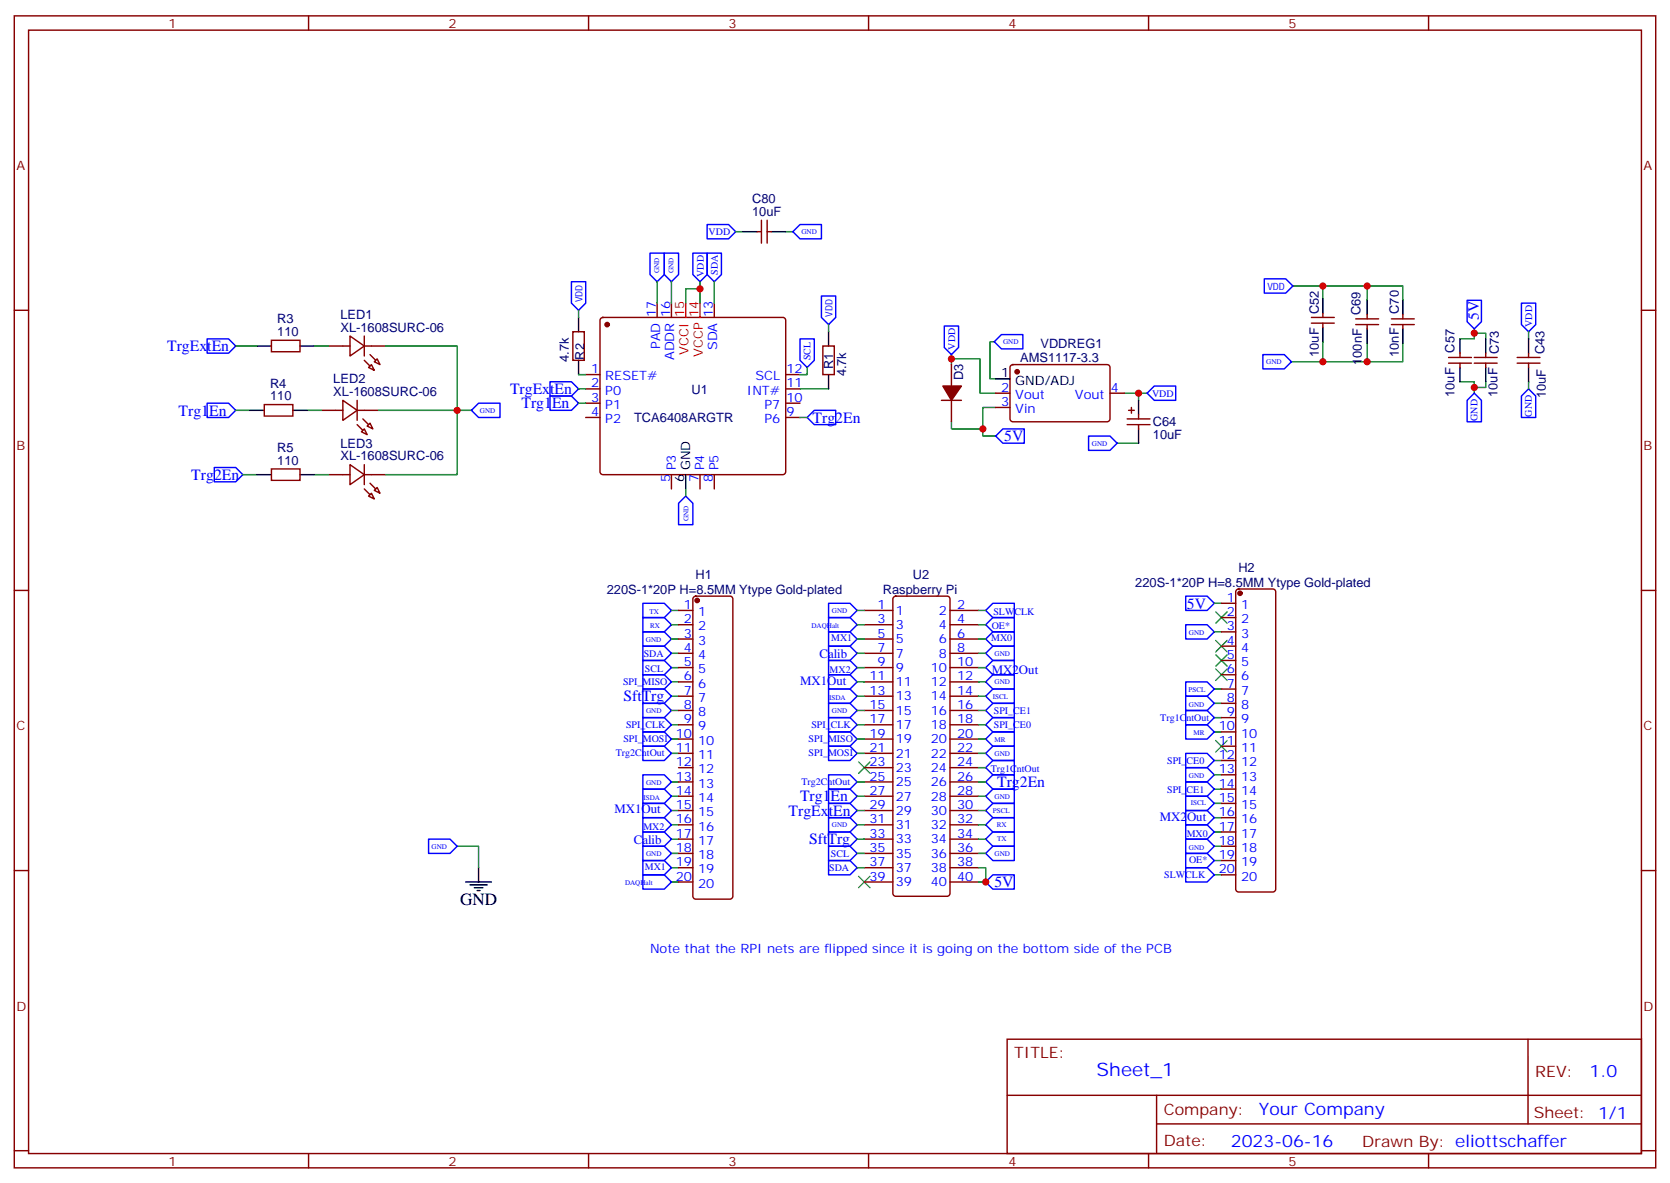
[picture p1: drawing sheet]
<svg xmlns="http://www.w3.org/2000/svg" width="412mm" height="292mm" viewBox="0 0 412 292" stroke-linecap="round" stroke-linejoin="round" font-family="sans-serif">
<g fill="none" stroke="#870000" stroke-width=".35">
<path d="M3.5 3.9h405.4v284.4h-405.4zM7.1 7.4h398.2v277.3h-398.2zM76.2 3.9v3.5M145.3 3.9v3.5M214.5 3.9v3.5M283.6 3.9v3.5M352.8 3.9v3.5M187 57.2h1M188 54.4v5.6M189.4 54.4v5.6M189.4 57.2h1.1M3.5 76.6h3.6"/>
<path d="M148.4 78.6l.5-.2h44.4a.71 .71 0 0 1 .7 .7v37.4a.76 .76 0 0 1-.7 .7h-44.4a.76 .76 0 0 1-.7-.7v-37.4zM162.3 74.8v3.6M165.8 74.8v3.6M176.4 74.8v3.6M323.8 78.4h5.7M323.8 79.8h5.7M326.7 77.3v1.1M326.7 79.8v1M334.8 78.7h5.6M337.6 77.6v1.1M343.6 78.7h5.6M346.4 77.6v1.1"/>
<path d="M405.3 76.6h3.6M65.3 99.9h7v2.8h-7zM67 84h7.1v2.8h-7.1zM81.1 85.4h5.3M84.7 98.8l3.5 2.5-3.5 2.5zM86.4 82.9l3.6 2.5-3.6 2.5zM88.2 98.8v5M90 85.4h5.2M90 82.9v5M91 90.7l.7-.7 .7 1.4zM92.4 89.3l.7-.7 .7 1.4zM141.5 81.9h2.8v7h-2.8z"/>
<path d="M144.6 92.5h3.6M144.6 96h3.6M144.6 99.5h3.6M194 92.5h3.6M194 96h3.6M194 99.5h3.6M203.2 85.4h2.8v7.1h-2.8zM232.5 98.8h4.9M234.9 90v5.3M234.9 98.8v5.3M245.9 97h3.5M249.6 90.2l.5-.2h23.3a.71 .71 0 0 1 .7 .7v12.7a.76 .76 0 0 1-.7 .7h-23.3a.76 .76 0 0 1-.7-.7v-12.7z"/>
<path d="M274.1 97h3.5M334.8 80.1h5.6M337.6 80.1v1.1M343.6 80.1h5.6M346.4 80.1v1.1M357.7 89.6h5.7M357.7 88.2h5.7M360.5 87.2v1M360.5 89.6v1.1M364.1 89.6h5.6M364.1 88.2h5.6M366.9 87.2v1"/>
<path d="M366.9 89.6v1.1M374.6 89.6h5.7M374.6 88.2h5.7M377.5 87.2v1M377.5 89.6v1.1M67 115.7h7.1v2.9h-7.1zM79.4 101.3h5.3M81.1 117.2h5.3M86.4 114.7l3.6 2.5-3.6 2.4zM88.2 101.3h5.3M89.3 106.6l.7-.7 .7 1.4zM90 114.7v4.9"/>
<path d="M90 117.2h5.2M90.7 105.2l.7-.7 .7 1.4zM144.6 103h3.6M165.8 117.2v3.5M172.9 117.2v3.5M176.4 117.2v3.5M194 103h3.6M245.9 100.6h3.5M278.3 103.4h5.7M278.3 104.8h5.7M278.7 101.3h1.4M279.4 100.6v1.4"/>
<path d="M281.2 102.3v1.1M281.2 104.8v1.1M91 122.4l.7-.7 .7 1.5zM92.4 121l.7-.7 .7 1.4zM3.5 145.7h3.6M167.6 157.7h3.5M167.6 154.2h3.5M167.6 150.7h3.5M171.3 147.4l.5-.3h8.5a.71 .71 0 0 1 .7 .7v73.4a.76 .76 0 0 1-.7 .7h-8.5a.76 .76 0 0 1-.7-.7v-73.4zM213.4 157.7h7.1M213.4 154.2h7.1M213.4 150.7h7.1"/>
<path d="M220.7 147.4l.5-.3h12.7a.71 .71 0 0 1 .7 .7v72.7a.76 .76 0 0 1-.7 .7h-12.7a.76 .76 0 0 1-.7-.7v-72.7zM234.6 157.7h7.1M234.6 154.2h7.1M234.6 150.7h7.1M301.6 148.9h3.6M301.6 152.4h3.6M301.6 156h3.6M301.6 159.5h3.6M305.4 145.6l.5-.2h8.4a.71 .71 0 0 1 .7 .7v73.4a.76 .76 0 0 1-.7 .7h-8.4a.76 .76 0 0 1-.7-.7v-73.4zM405.3 145.7h3.6M167.6 178.9h3.5M167.6 175.4h3.5"/>
<path d="M167.6 171.8h3.5M167.6 168.3h3.5M167.6 164.8h3.5M167.6 161.3h3.5M213.4 178.9h7.1M213.4 175.4h7.1M213.4 171.8h7.1M213.4 168.3h7.1M213.4 164.8h7.1M213.4 161.3h7.1M234.6 178.9h7.1M234.6 175.4h7.1"/>
<path d="M234.6 171.8h7.1M234.6 168.3h7.1M234.6 164.8h7.1M234.6 161.3h7.1M301.6 163h3.6M301.6 166.5h3.6M301.6 170.1h3.6M301.6 173.6h3.6M301.6 177.1h3.6M167.6 196.5h3.5M167.6 193h3.5M167.6 189.5h3.5"/>
<path d="M167.6 185.9h3.5M167.6 182.4h3.5M213.4 196.5h7.1M213.4 193h7.1M213.4 189.5h7.1M213.4 185.9h7.1M213.4 182.4h7.1M234.6 196.5h7.1M234.6 193h7.1M234.6 189.5h7.1M234.6 185.9h7.1M234.6 182.4h7.1"/>
<path d="M301.6 180.7h3.6M301.6 184.2h3.6M301.6 187.7h3.6M301.6 191.2h3.6M301.6 194.8h3.6M301.6 198.3h3.6M3.5 214.9h3.6M167.6 217.7h3.5M167.6 214.2h3.5M167.6 210.6h3.5M167.6 207.1h3.5M167.6 203.6h3.5"/>
<path d="M167.6 200.1h3.5M213.4 217.7h7.1M213.4 214.2h7.1M213.4 210.6h7.1M213.4 207.1h7.1M213.4 203.6h7.1M213.4 200.1h7.1M234.6 217.7h7.1M234.6 214.2h7.1M234.6 210.6h7.1M234.6 207.1h7.1M234.6 203.6h7.1"/>
<path d="M234.6 200.1h7.1M301.6 201.8h3.6M301.6 205.4h3.6M301.6 208.9h3.6M301.6 212.4h3.6M301.6 215.9h3.6M405.3 214.9h3.6M248.7 256.5h156.6v28.2h-156.6zM377.3 256.5v20.9M248.7 270.4h156.5M285.6 277.4h119.6M285.6 270.4v14.1"/>
<path d="M3.5 284h3.6M76.2 284.7v3.6M145.3 284.7v3.6M214.5 284.7v3.6M283.6 284.7v3.6M352.8 284.7v3.6M405.3 284h3.6"/>
</g>
<g fill="none" stroke="#000" stroke-width=".35">
<path d="M183.4 57.2h3.6M190.5 57.2h3.5M142.9 78.4v3.5M326.7 73.8v3.5M337.6 74.1v3.5M346.4 74.1v3.5M63.5 85.4h3.5M74.1 85.4h3.5M142.9 88.9v3.6M204.6 81.9v3.5M204.6 92.5v3.5M245.9 93.5h3.5"/>
<path d="M281.2 98.8v3.5M326.7 80.8v3.5M337.6 81.2v3.5M346.4 81.2v3.5M360.5 83.6v3.6M360.5 90.7v3.5M366.9 83.6v3.6M366.9 90.7v3.5M377.5 83.6v3.6M377.5 90.7v3.5M61.7 101.3h3.6M63.5 117.2h3.5"/>
<path d="M72.3 101.3h3.5M74.1 117.2h3.5M169.3 117.2v3.5M281.2 105.9v3.5M115 217.7h6.4M116.1 218.4h4.2M117.1 219.1h2.1M117.8 219.8h.7M118.2 214.2v3.5"/>
</g>
<g fill="none" stroke="#008700" stroke-width=".35">
<path d="M181.7 57.2h1.7M194 57.2h1.8M142.9 76.6v1.8M162.3 69.5v5.3M165.8 69.5v5.3M172.9 71.3h-3.6v3.5M172.9 69.5v5.3M176.4 69.5v5.3M319.3 70.6h27.1v3.5M326.7 70.6v3.2M337.6 70.6v3.5M58.2 85.4h5.3"/>
<path d="M77.6 85.4h3.5M95.2 85.4h17.7v15.9h-19.4M142.9 92.5h1.7M142.9 96h1.7M142.9 99.5h1.7M197.6 96h7M199.3 90.7v1.8h-1.7M204.6 80.1v1.8M234.9 90v-1.4h7.1v8.4h3.9M234.9 87.5v1.1M245.5 84.3h-1v9.2h1.4M277.6 97h3.6v1.8"/>
<path d="M281.2 97h2.1M326.7 84.3v5M337.6 84.7v4.6M346.4 84.7v4.6h-27.5M360.5 94.2h3.6v2.8M364.1 82.2h2.8v1.4M364.1 81.2v2.4h-3.6M366.9 94.2v1.4h-2.8M377.5 81.9v1.7M377.5 94.2v1.8M58.2 101.3h3.5M60 117.2h3.5"/>
<path d="M75.8 101.3h3.6M77.6 117.2h3.5M116.4 101.3h-3.5v15.9h-17.7M197.6 103h1.7M234.9 104.1v1.8h7.8v1.7h3.2M245.9 100.6h-3.2v5.3M275.9 109.4h5.3M169.3 120.7v1.7M165.8 154.2h1.8M165.8 150.7h1.8M165.8 157.7h1.8M211.7 154.2h1.7"/>
<path d="M211.7 150.7h1.7M211.7 157.7h1.7M241.7 154.2h1.7M241.7 150.7h1.7M241.7 157.7h1.7M299.9 156h1.7M299.9 148.9h1.7M165.8 178.9h1.8M165.8 161.3h1.8M165.8 164.8h1.8M165.8 175.4h1.8M165.8 171.8h1.8"/>
<path d="M165.8 168.3h1.8M211.7 178.9h1.7M211.7 161.3h1.7M211.7 164.8h1.7M211.7 175.4h1.7M211.7 171.8h1.7M211.7 168.3h1.7M241.7 178.9h1.7M241.7 161.3h1.7M241.7 164.8h1.7M241.7 175.4h1.7M241.7 171.8h1.7"/>
<path d="M241.7 168.3h1.7M299.9 170.1h1.7M299.9 177.1h1.7M299.9 173.6h1.7M165.8 193h1.8M165.8 182.4h1.8M165.8 185.9h1.8M165.8 196.5h1.8M211.7 193h1.7M211.7 182.4h1.7M211.7 185.9h1.7M211.7 196.5h1.7"/>
<path d="M241.7 193h1.7M241.7 182.4h1.7M241.7 185.9h1.7M241.7 196.5h1.7M241.7 189.5h1.7M299.9 180.7h1.7M299.9 187.7h1.7M299.9 198.3h1.7M299.9 194.8h1.7M299.9 191.2h1.7M112.9 208.9h5.3v5.3M165.8 210.6h1.8"/>
<path d="M165.8 200.1h1.8M165.8 203.6h1.8M165.8 207.1h1.8M165.8 214.2h1.8M165.8 217.7h1.8M211.7 210.6h1.7M211.7 200.1h1.7M211.7 203.6h1.7M211.7 207.1h1.7M211.7 214.2h1.7M241.7 214.2h1.7v3.5h-1.7M241.7 210.6h1.7"/>
<path d="M241.7 200.1h1.7M241.7 203.6h1.7M241.7 207.1h1.7M299.9 212.4h1.7M299.9 201.8h1.7M299.9 205.4h1.7M299.9 215.9h1.7M299.9 208.9h1.7"/>
</g>
<g fill="none" stroke="#00f" stroke-width=".35">
<path d="M174.6 55.4h5.3l1.8 1.8-1.8 1.7h-5.3zM195.8 57.2l1.8-1.8h5.2v3.5h-5.2zM141.1 69.5h3.5v5.3l-1.7 1.8-1.8-1.8zM160.5 62.5h3.5v5.3l-1.7 1.7-1.8-1.7zM164 62.5h3.6v5.3l-1.8 1.7-1.8-1.7zM171.1 62.5h3.5v5.3l-1.7 1.7-1.8-1.7zM174.6 62.5h3.6v5.3l-1.8 1.7-1.8-1.7zM202.8 73.1h3.6v5.3l-1.8 1.7-1.8-1.7zM312.2 68.8h5.3l1.8 1.8-1.8 1.8h-5.3zM362.3 74.1h3.5v5.3l-1.7 1.8-1.8-1.8zM375.7 74.8h3.5v5.3l-1.7 1.8-1.8-1.8zM51.2 83.6h5.2l1.8 1.8-1.8 1.8h-5.2z"/>
<path d="M51.2 99.5h5.2l1.8 1.8-1.8 1.7h-5.2zM135.8 97.8h5.3l1.8 1.7-1.8 1.8h-5.3zM135.8 94.2h5.3l1.8 1.8-1.8 1.8h-5.3zM197.6 83.6h3.5v5.3l-1.8 1.8-1.7-1.8zM233.2 80.5h3.5v5.3l-1.8 1.7-1.7-1.7zM245.5 84.3l1.8-1.7h5.3v3.5h-5.3zM283.3 97l1.7-1.7h5.3v3.5h-5.3zM311.9 87.5h5.2l1.8 1.8-1.8 1.8h-5.2zM364.1 97l1.7 1.8v5.3h-3.5v-5.3zM377.5 96l1.7 1.8v5.2h-3.5v-5.2zM52.9 115.4h5.3l1.8 1.8-1.8 1.7h-5.3zM116.4 101.3l1.8-1.8h5.3v3.5h-5.3z"/>
<path d="M201.1 101.3h5.3v3.5h-5.3l-1.8-1.8zM245.9 107.6l1.7-1.7h5.3v3.5h-5.3zM268.8 107.6h5.3l1.8 1.8-1.8 1.8h-5.3zM169.3 122.4l1.8 1.8v5.3h-3.5v-5.3zM158.7 156h5.3l1.8 1.7-1.8 1.8h-5.3zM158.7 148.9h5.3l1.8 1.8-1.8 1.7h-5.3zM158.7 152.4h5.3l1.8 1.8-1.8 1.8h-5.3zM158.7 159.5h5.3l1.8 1.8-1.8 1.7h-5.3zM204.6 148.9h5.3l1.8 1.8-1.8 1.7h-5.3zM204.6 152.4h5.3l1.8 1.8-1.8 1.8h-5.3zM204.6 156h5.3l1.8 1.7-1.8 1.8h-5.3zM204.6 159.5h5.3l1.8 1.8-1.8 1.7h-5.3z"/>
<path d="M243.4 154.2l1.8-1.8h5.3v3.6h-5.3zM243.4 157.7l1.8-1.7h5.3v3.5h-5.3zM243.4 150.7l1.8-1.8h5.3v3.5h-5.3zM292.8 154.2h5.3l1.8 1.8-1.8 1.7h-5.3zM292.8 147.1h5.3l1.8 1.8-1.8 1.8h-5.3zM158.7 173.6h5.3l1.8 1.8-1.8 1.7h-5.3zM158.7 163h5.3l1.8 1.8-1.8 1.7h-5.3zM158.7 177.1h5.3l1.8 1.8-1.8 1.8h-5.3zM158.7 170.1h5.3l1.8 1.7-1.8 1.8h-5.3zM158.7 166.5h5.3l1.8 1.8-1.8 1.8h-5.3zM204.6 173.6h5.3l1.8 1.8-1.8 1.7h-5.3zM204.6 177.1h5.3l1.8 1.8-1.8 1.8h-5.3z"/>
<path d="M204.6 170.1h5.3l1.8 1.7-1.8 1.8h-5.3zM204.6 163h5.3l1.8 1.8-1.8 1.7h-5.3zM204.6 166.5h5.3l1.8 1.8-1.8 1.8h-5.3zM243.4 168.3l1.8-1.8h5.3v3.6h-5.3zM243.4 161.3l1.8-1.8h5.3v3.5h-5.3zM243.4 175.4l1.8-1.8h5.3v3.5h-5.3zM243.4 164.8l1.8-1.8h5.3v3.5h-5.3zM243.4 171.8l1.8-1.7h5.3v3.5h-5.3zM245.2 177.1h5.3v3.6h-5.3l-1.8-1.8zM292.8 175.4h5.3l1.8 1.7-1.8 1.8h-5.3zM292.8 178.9h5.3l1.8 1.8-1.8 1.7h-5.3zM292.8 168.3h5.3l1.8 1.8-1.8 1.7h-5.3z"/>
<path d="M292.8 171.8h5.3l1.8 1.8-1.8 1.8h-5.3zM158.7 191.2h5.3l1.8 1.8-1.8 1.8h-5.3zM158.7 184.2h5.3l1.8 1.7-1.8 1.8h-5.3zM158.7 198.3h5.3l1.8 1.8-1.8 1.7h-5.3zM158.7 194.8h5.3l1.8 1.7-1.8 1.8h-5.3zM158.7 180.7h5.3l1.8 1.7-1.8 1.8h-5.3zM204.6 194.8h5.3l1.8 1.7-1.8 1.8h-5.3zM204.6 198.3h5.3l1.8 1.8-1.8 1.7h-5.3zM204.6 191.2h5.3l1.8 1.8-1.8 1.8h-5.3zM204.6 184.2h5.3l1.8 1.7-1.8 1.8h-5.3zM204.6 180.7h5.3l1.8 1.7-1.8 1.8h-5.3zM243.4 196.5l1.8-1.7h5.3v3.5h-5.3z"/>
<path d="M243.4 185.9l1.8-1.7h5.3v3.5h-5.3zM243.4 193l1.8-1.8h5.3v3.6h-5.3zM243.4 189.5l1.8-1.8h5.3v3.5h-5.3zM243.4 182.4l1.8-1.7h5.3v3.5h-5.3zM292.8 189.5h5.3l1.8 1.7-1.8 1.8h-5.3zM292.8 196.5h5.3l1.8 1.8-1.8 1.8h-5.3zM292.8 193h5.3l1.8 1.8-1.8 1.7h-5.3zM292.8 185.9h5.3l1.8 1.8-1.8 1.8h-5.3zM105.8 207.1h5.3l1.8 1.8-1.8 1.7h-5.3zM158.7 208.9h5.3l1.8 1.7-1.8 1.8h-5.3zM158.7 215.9h5.3l1.8 1.8-1.8 1.8h-5.3zM158.7 212.4h5.3l1.8 1.8-1.8 1.7h-5.3z"/>
<path d="M158.7 205.4h5.3l1.8 1.7-1.8 1.8h-5.3zM158.7 201.8h5.3l1.8 1.8-1.8 1.8h-5.3zM204.6 208.9h5.3l1.8 1.7-1.8 1.8h-5.3zM204.6 212.4h5.3l1.8 1.8-1.8 1.7h-5.3zM204.6 201.8h5.3l1.8 1.8-1.8 1.8h-5.3zM204.6 205.4h5.3l1.8 1.7-1.8 1.8h-5.3zM243.4 200.1l1.8-1.8h5.3v3.5h-5.3zM243.4 207.1l1.8-1.7h5.3v3.5h-5.3zM243.4 203.6l1.8-1.8h5.3v3.6h-5.3zM243.4 217.7l1.8-1.8h5.3v3.6h-5.3zM245.2 208.9h5.3v3.5h-5.3l-1.8-1.8zM292.8 207.1h5.3l1.8 1.8-1.8 1.7h-5.3z"/>
<path d="M292.8 200.1h5.3l1.8 1.7-1.8 1.8h-5.3zM292.8 214.2h5.3l1.8 1.7-1.8 1.8h-5.3zM292.8 210.6h5.3l1.8 1.8-1.8 1.8h-5.3zM292.8 203.6h5.3l1.8 1.8-1.8 1.7h-5.3z"/>
</g>
<g fill="none" stroke="#3c3" stroke-width=".35">
<path d="M300.2 158.1l2.8 2.8M300.2 151l2.8 2.8M303 158.1l-2.8 2.8M303 151l-2.8 2.8M300.2 161.6l2.8 2.8M300.2 165.1l2.8 2.9M303 161.6l-2.8 2.8M303 165.1l-2.8 2.9M212 188.1l2.8 2.8M214.8 188.1l-2.8 2.8M300.2 182.8l2.8 2.8M303 182.8l-2.8 2.8"/>
<path d="M212 216.3l2.8 2.8M214.8 216.3l-2.8 2.8"/>
</g>
<g fill="#870000" stroke="#870000" stroke-width=".35">
<path d="M232.8 95.3h4.6l-2.5 3.5z"/>
<path d="M91.4 87.5l1.4 1.4z"/>
<path d="M90 88.9l1.4 1.4z"/>
<path d="M89.6 103.4l1.4 1.4z"/>
<path d="M88.2 104.8l1.4 1.4z"/>
<path d="M91.4 119.3l1.4 1.4z"/>
<path d="M90 120.7l1.4 1.4z"/>
<circle cx="251.2" cy="91.8" r=".53"/>
<circle cx="149.9" cy="80.1" r=".53"/>
<circle cx="172.2" cy="148.2" r=".53"/>
<circle cx="306.2" cy="146.4" r=".53"/>
</g>
<path d="M169.3 74.8v3.6M172.9 74.8v3.6" fill="none" stroke="#f00" stroke-width=".35"/>
<g fill="#c00">
<circle cx="326.7" cy="70.6" r=".88"/>
<circle cx="337.6" cy="70.6" r=".88"/>
<circle cx="364.1" cy="95.6" r=".88"/>
<circle cx="364.1" cy="82.2" r=".88"/>
<circle cx="337.6" cy="89.3" r=".88"/>
<circle cx="326.7" cy="89.3" r=".88"/>
<circle cx="281.2" cy="97" r=".88"/>
<circle cx="235" cy="88.6" r=".88"/>
<circle cx="242.7" cy="105.9" r=".88"/>
<circle cx="243.4" cy="217.7" r=".88"/>
<circle cx="172.9" cy="71.3" r=".88"/>
<circle cx="112.9" cy="101.3" r=".88"/>
</g>
<text font-size="4.6" fill="#00f" x="270.8" y="265.5">Sheet_1</text>
<text font-size="4.2" x="113.6" y="223.3">GND</text>
<g font-size="4.2" fill="#00f">
<text x="392.5" y="265.8">1.0</text>
<text x="310.9" y="275.3">Your Company</text>
<text x="304" y="283.1">2023-06-16</text>
</g>
<g font-size="3.9" fill="#00f">
<text x="365.2" y="79.1" transform="rotate(-90 365.2 79.1)">5V</text>
<text x="41.3" y="86.7">TrgExtEn</text>
<text x="125.9" y="97.2">TrgExtEn</text>
<text x="128.8" y="100.8">Trg1En</text>
<text x="44.1" y="102.6">Trg1En</text>
<text x="200.7" y="104.4">Trg2En</text>
<text x="248" y="108.8">5V</text>
<text x="47.2" y="118.4">Trg2En</text>
<text x="293.1" y="150.2">5V</text>
<text x="153.9" y="173.1">SftTrg</text>
<text x="197.6" y="197.8">Trg1En</text>
<text x="246.2" y="194.3">Trg2En</text>
<text x="194.7" y="201.3">TrgExtEn</text>
<text x="199.8" y="208.4">SftTrg</text>
<text x="245.5" y="218.8">5V</text>
</g>
<g font-size="3.9" fill="#800">
<text x="250.5" y="261.1">TITLE:</text>
<text x="379.1" y="265.8">REV:</text>
<text x="287.4" y="275.3">Company:</text>
<text x="378.7" y="275.9">Sheet: 1/1</text>
<text x="287.4" y="283">Date:</text>
<text x="336.4" y="283.1">Drawn By: eliottschaffer</text>
</g>
<g font-size="3.2" fill="#800">
<text x="41.6" y="6.9">1</text>
<text x="110.8" y="6.9">2</text>
<text x="179.9" y="6.9">3</text>
<text x="249.1" y="6.9">4</text>
<text x="318.2" y="6.9">5</text>
<text x="4.1" y="42">A</text>
<text x="405.9" y="42">A</text>
<text x="4.1" y="111.2">B</text>
<text x="405.9" y="111.2">B</text>
<text x="4.1" y="180.3">C</text>
<text x="405.9" y="180.3">C</text>
<text x="4.1" y="249.4">D</text>
<text x="405.9" y="249.4">D</text>
<text x="41.6" y="287.7">1</text>
<text x="110.8" y="287.7">2</text>
<text x="179.9" y="287.7">3</text>
<text x="249.1" y="287.7">4</text>
<text x="318.2" y="287.7">5</text>
</g>
<g font-size="3.2" fill="#000080">
<text x="185.7" y="53.3">10uF</text>
<text x="185.7" y="50.1">C80</text>
<text x="325.7" y="77.5" transform="rotate(-90 325.7 77.5)">C52</text>
<text x="335.9" y="77.8" transform="rotate(-90 335.9 77.8)">C69</text>
<text x="345.4" y="77.5" transform="rotate(-90 345.4 77.5)">C70</text>
<text x="68.4" y="82.9">110</text>
<text x="68.4" y="79.8">R3</text>
<text x="84.1" y="81.9">XL-1608SURC-06</text>
<text x="84.1" y="78.7">LED1</text>
<text x="140.5" y="89.4" transform="rotate(-90 140.5 89.4)">4.7k</text>
<text x="144.4" y="88.8" transform="rotate(-90 144.4 88.8)">R2</text>
<text x="251.9" y="89.4">AMS1117-3.3</text>
<text x="256.9" y="85.8">VDDREG1</text>
<text x="325.7" y="88.1" transform="rotate(-90 325.7 88.1)">10uF</text>
<text x="345.4" y="88.1" transform="rotate(-90 345.4 88.1)">10nF</text>
<text x="359.2" y="87" transform="rotate(-90 359.2 87)">C57</text>
<text x="370.1" y="87.4" transform="rotate(-90 370.1 87.4)">C73</text>
<text x="381.4" y="87.4" transform="rotate(-90 381.4 87.4)">C43</text>
<text x="66.7" y="95.7">R4</text>
<text x="82.3" y="94.6">LED2</text>
<text x="205.7" y="91" transform="rotate(-90 205.7 91)">R1</text>
<text x="208.9" y="92.9" transform="rotate(-90 208.9 92.9)">4.7k</text>
<text x="237.9" y="93.9" transform="rotate(-90 237.9 93.9)">D3</text>
<text x="336.3" y="90.1" transform="rotate(-90 336.3 90.1)">100nF</text>
<text x="66.7" y="98.8">110</text>
<text x="82.3" y="97.8">XL-1608SURC-06</text>
<text x="170.8" y="97.2">U1</text>
<text x="359.2" y="98" transform="rotate(-90 359.2 98)">10uF</text>
<text x="369.8" y="98" transform="rotate(-90 369.8 98)">10uF</text>
<text x="381.8" y="98.3" transform="rotate(-90 381.8 98.3)">10uF</text>
<text x="156.6" y="104.3">TCA6408ARGTR</text>
<text x="284.7" y="105.3">C64</text>
<text x="68.4" y="111.6">R5</text>
<text x="84.1" y="113.6">XL-1608SURC-06</text>
<text x="84.1" y="110.5">LED3</text>
<text x="284.7" y="108.4">10uF</text>
<text x="68.4" y="114.7">110</text>
<text x="171.7" y="143">H1</text>
<text x="225.4" y="143">U2</text>
<text x="305.8" y="141.2">H2</text>
<text x="149.8" y="146.6">220S-1*20P H=8.5MM Ytype Gold-plated</text>
<text x="218" y="146.5">Raspberry Pi</text>
<text x="280.4" y="144.8">220S-1*20P H=8.5MM Ytype Gold-plated</text>
</g>
<g font-size="3.2" fill="#00f">
<text x="161.9" y="78.2" transform="rotate(-90 161.9 78.2)">17</text>
<text x="165.5" y="78.2" transform="rotate(-90 165.5 78.2)">16</text>
<text x="176" y="78.2" transform="rotate(-90 176 78.2)">13</text>
<text x="163" y="86.2" transform="rotate(-90 163 86.2)">PAD</text>
<text x="166.5" y="88.9" transform="rotate(-90 166.5 88.9)">ADDR</text>
<text x="177.1" y="86.4" transform="rotate(-90 177.1 86.4)">SDA</text>
<text x="146" y="92.1">1</text>
<text x="146" y="95.6">2</text>
<text x="149.5" y="93.9">RESET#</text>
<text x="186.6" y="93.9">SCL</text>
<text x="194.2" y="95.6">11</text>
<text x="194.2" y="92.1">12</text>
<text x="146" y="99.2">3</text>
<text x="149.5" y="97.4">P0</text>
<text x="149.5" y="100.9">P1</text>
<text x="184.5" y="97.4">INT#</text>
<text x="188.8" y="100.9">P7</text>
<text x="194.2" y="99.2">10</text>
<text x="247.2" y="96.7">2</text>
<text x="247.2" y="100.2">3</text>
<text x="250.7" y="98.5">Vout</text>
<text x="250.7" y="102">Vin</text>
<text x="265.5" y="98.5">Vout</text>
<text x="274.3" y="96.7">4</text>
<text x="146" y="102.7">4</text>
<text x="149.5" y="104.5">P2</text>
<text x="188.8" y="104.5">P6</text>
<text x="194.2" y="102.7">9</text>
<text x="165.5" y="119" transform="rotate(-90 165.5 119)">5</text>
<text x="166.9" y="116.1" transform="rotate(-90 166.9 116.1)">P3</text>
<text x="172.5" y="119" transform="rotate(-90 172.5 119)">7</text>
<text x="173.9" y="116.1" transform="rotate(-90 173.9 116.1)">P4</text>
<text x="176" y="119" transform="rotate(-90 176 119)">8</text>
<text x="177.4" y="116.1" transform="rotate(-90 177.4 116.1)">P5</text>
<text x="303" y="148.6">1</text>
<text x="168.9" y="150.3">1</text>
<text x="168.9" y="153.8">2</text>
<text x="172.4" y="152.1">1</text>
<text x="172.4" y="155.6">2</text>
<text x="216.7" y="153.8">3</text>
<text x="216.7" y="150.3">1</text>
<text x="221.2" y="155.3">3</text>
<text x="221.2" y="151.7">1</text>
<text x="231.9" y="155.3">4</text>
<text x="231.9" y="151.7">2</text>
<text x="236.4" y="153.8">4</text>
<text x="236.4" y="150.3">2</text>
<text x="303" y="152.1">2</text>
<text x="303" y="155.6">3</text>
<text x="306.5" y="150.3">1</text>
<text x="306.5" y="153.8">2</text>
<text x="168.9" y="157.4">3</text>
<text x="168.9" y="160.9">4</text>
<text x="172.4" y="159.1">3</text>
<text x="216.7" y="160.9">7</text>
<text x="216.7" y="157.4">5</text>
<text x="221.2" y="158.8">5</text>
<text x="231.9" y="158.8">6</text>
<text x="236.4" y="160.9">8</text>
<text x="236.4" y="157.4">6</text>
<text x="303" y="159.1">4</text>
<text x="306.5" y="157.4">3</text>
<text x="306.5" y="160.9">4</text>
<text x="168.9" y="164.4">5</text>
<text x="168.9" y="168">6</text>
<text x="172.4" y="162.7">4</text>
<text x="172.4" y="166.2">5</text>
<text x="202.4" y="162.4">Calib</text>
<text x="214.7" y="168">11</text>
<text x="216.7" y="164.4">9</text>
<text x="221.2" y="165.8">9</text>
<text x="221.2" y="162.3">7</text>
<text x="229.9" y="165.8">10</text>
<text x="231.9" y="162.3">8</text>
<text x="236.4" y="168">12</text>
<text x="236.4" y="164.4">10</text>
<text x="244.9" y="166.3">MX2Out</text>
<text x="303" y="162.7">5</text>
<text x="303" y="166.2">6</text>
<text x="306.5" y="164.4">5</text>
<text x="306.5" y="168">6</text>
<text x="168.9" y="171.5">7</text>
<text x="172.4" y="169.7">6</text>
<text x="172.4" y="173.2">7</text>
<text x="197.6" y="169">MX1Out</text>
<text x="214.7" y="171.5">13</text>
<text x="221.2" y="172.9">13</text>
<text x="221.2" y="169.4">11</text>
<text x="229.9" y="172.9">14</text>
<text x="229.9" y="169.4">12</text>
<text x="236.4" y="171.5">14</text>
<text x="303" y="169.7">7</text>
<text x="303" y="173.2">8</text>
<text x="306.5" y="171.5">7</text>
<text x="168.9" y="175">8</text>
<text x="168.9" y="178.5">9</text>
<text x="172.4" y="176.8">8</text>
<text x="214.7" y="178.5">17</text>
<text x="214.7" y="175">15</text>
<text x="221.2" y="180">17</text>
<text x="221.2" y="176.4">15</text>
<text x="229.9" y="180">18</text>
<text x="229.9" y="176.4">16</text>
<text x="236.4" y="178.5">18</text>
<text x="236.4" y="175">16</text>
<text x="303" y="176.8">9</text>
<text x="306.5" y="175">8</text>
<text x="306.5" y="178.5">9</text>
<text x="166.9" y="182.1">10</text>
<text x="166.9" y="185.6">11</text>
<text x="172.4" y="180.3">9</text>
<text x="172.4" y="183.8">10</text>
<text x="214.7" y="185.6">21</text>
<text x="214.7" y="182.1">19</text>
<text x="221.2" y="183.5">19</text>
<text x="229.9" y="183.5">20</text>
<text x="236.4" y="185.6">22</text>
<text x="236.4" y="182.1">20</text>
<text x="300.9" y="180.3">10</text>
<text x="300.9" y="183.8">11</text>
<text x="306.5" y="182.1">10</text>
<text x="306.5" y="185.6">11</text>
<text x="166.9" y="189.1">12</text>
<text x="172.4" y="187.4">11</text>
<text x="172.4" y="190.9">12</text>
<text x="214.7" y="189.1">23</text>
<text x="221.2" y="190.5">23</text>
<text x="221.2" y="187">21</text>
<text x="229.9" y="190.5">24</text>
<text x="229.9" y="187">22</text>
<text x="236.4" y="189.1">24</text>
<text x="300.9" y="187.4">12</text>
<text x="300.9" y="190.9">13</text>
<text x="306.5" y="189.1">12</text>
<text x="166.9" y="192.7">13</text>
<text x="166.9" y="196.2">14</text>
<text x="172.4" y="194.4">13</text>
<text x="172.4" y="197.9">14</text>
<text x="214.7" y="196.2">27</text>
<text x="214.7" y="192.7">25</text>
<text x="221.2" y="197.6">27</text>
<text x="221.2" y="194.1">25</text>
<text x="229.9" y="197.6">28</text>
<text x="229.9" y="194.1">26</text>
<text x="236.4" y="196.2">28</text>
<text x="236.4" y="192.7">26</text>
<text x="300.9" y="194.4">14</text>
<text x="300.9" y="197.9">15</text>
<text x="306.5" y="192.7">13</text>
<text x="306.5" y="196.2">14</text>
<text x="151.7" y="200.7">MX1Out</text>
<text x="166.9" y="199.7">15</text>
<text x="166.9" y="203.2">16</text>
<text x="172.4" y="201.5">15</text>
<text x="214.7" y="203.2">31</text>
<text x="214.7" y="199.7">29</text>
<text x="221.2" y="201.1">29</text>
<text x="229.9" y="201.1">30</text>
<text x="236.4" y="203.2">32</text>
<text x="236.4" y="199.7">30</text>
<text x="286.4" y="202.6">MX2Out</text>
<text x="300.9" y="201.5">16</text>
<text x="306.5" y="199.7">15</text>
<text x="306.5" y="203.2">16</text>
<text x="156.5" y="208.2">Calib</text>
<text x="166.9" y="206.8">17</text>
<text x="172.4" y="205">16</text>
<text x="172.4" y="208.5">17</text>
<text x="214.7" y="206.8">33</text>
<text x="221.2" y="208.2">33</text>
<text x="221.2" y="204.6">31</text>
<text x="229.9" y="208.2">34</text>
<text x="229.9" y="204.6">32</text>
<text x="236.4" y="206.8">34</text>
<text x="300.9" y="205">17</text>
<text x="300.9" y="208.5">18</text>
<text x="306.5" y="206.8">17</text>
<text x="166.9" y="210.3">18</text>
<text x="166.9" y="213.8">19</text>
<text x="172.4" y="212.1">18</text>
<text x="172.4" y="215.6">19</text>
<text x="214.7" y="213.8">37</text>
<text x="214.7" y="210.3">35</text>
<text x="221.2" y="215.2">37</text>
<text x="221.2" y="211.7">35</text>
<text x="229.9" y="215.2">38</text>
<text x="229.9" y="211.7">36</text>
<text x="236.4" y="213.8">38</text>
<text x="236.4" y="210.3">36</text>
<text x="300.9" y="212.1">19</text>
<text x="300.9" y="215.6">20</text>
<text x="306.5" y="210.3">18</text>
<text x="306.5" y="213.8">19</text>
<text x="166.9" y="217.3">20</text>
<text x="172.4" y="219.1">20</text>
<text x="214.7" y="217.3">39</text>
<text x="221.2" y="218.8">39</text>
<text x="229.9" y="218.8">40</text>
<text x="236.4" y="217.3">40</text>
<text x="306.5" y="217.3">20</text>
<text x="160.5" y="235.3">Note that the RPI nets are flipped since it is going on the bottom side of the PCB</text>
</g>
<g font-size="3.2" fill="#f00">
<text x="169" y="78.2" transform="rotate(-90 169 78.2)">15</text>
<text x="172.5" y="78.2" transform="rotate(-90 172.5 78.2)">14</text>
<text x="170" y="87.6" transform="rotate(-90 170 87.6)">VCCI</text>
<text x="173.6" y="88.2" transform="rotate(-90 173.6 88.2)">VCCP</text>
</g>
<g font-size="3.2">
<text x="247.2" y="93.2">1</text>
<text x="250.7" y="94.9">GND/ADJ</text>
<text x="169" y="119" transform="rotate(-90 169 119)">6</text>
<text x="170.4" y="116.1" transform="rotate(-90 170.4 116.1)">GND</text>
</g>
<g font-size="2.5" fill="#00f">
<text x="175" y="58">VDD</text>
<text x="173.8" y="68.3" transform="rotate(-90 173.8 68.3)">VDD</text>
<text x="177.2" y="67.8" transform="rotate(-90 177.2 67.8)">SDA</text>
<text x="313" y="71.5">VDD</text>
<text x="143.8" y="74.7" transform="rotate(-90 143.8 74.7)">VDD</text>
<text x="205.6" y="78.2" transform="rotate(-90 205.6 78.2)">VDD</text>
<text x="378.4" y="80.7" transform="rotate(-90 378.4 80.7)">VDD</text>
<text x="200.2" y="88.9" transform="rotate(-90 200.2 88.9)">SCL</text>
<text x="235.9" y="86.3" transform="rotate(-90 235.9 86.3)">VDD</text>
<text x="284.5" y="98">VDD</text>
<text x="364.9" y="103.9" transform="rotate(-90 364.9 103.9)">GND</text>
<text x="378.3" y="102.8" transform="rotate(-90 378.3 102.8)">GND</text>
<text x="244.9" y="155.4">OE*</text>
<text x="245.3" y="151.7">SLWCLK</text>
<text x="205.2" y="158.2">MX1</text>
<text x="244.8" y="158.2">MX0</text>
<text x="159" y="162.2">SDA</text>
<text x="159.2" y="165.8">SCL</text>
<text x="204.9" y="166">MX2</text>
<text x="153.9" y="169.1">SPI_MISO</text>
<text x="154.6" y="179.7">SPI_CLK</text>
<text x="200.4" y="179.6">SPI_CLK</text>
<text x="245.4" y="179.8">SPI_CE0</text>
<text x="245.4" y="176.2">SPI_CE1</text>
<text x="286.5" y="178">Trg1CntOut</text>
<text x="153.9" y="183.2">SPI_MOSI</text>
<text x="199.7" y="183.1">SPI_MISO</text>
<text x="152.1" y="186.6">Trg2CntOut</text>
<text x="199.7" y="186.7">SPI_MOSI</text>
<text x="244.7" y="190.5">Trg1CntOut</text>
<text x="288.2" y="188.6">SPI_CE0</text>
<text x="197.9" y="193.7">Trg2CntOut</text>
<text x="288.2" y="195.6">SPI_CE1</text>
<text x="158.9" y="204.8">MX2</text>
<text x="293.1" y="206.6">MX0</text>
<text x="159.2" y="214.7">MX1</text>
<text x="204.7" y="215.1">SDA</text>
<text x="205.2" y="211.6">SCL</text>
<text x="293.6" y="213">OE*</text>
<text x="287.5" y="216.6">SLWCLK</text>
</g>
<g font-size="1.8" fill="#00f">
<text x="197.9" y="57.7">GND</text>
<text x="162.8" y="67.4" transform="rotate(-90 162.8 67.4)">GND</text>
<text x="166.3" y="67.4" transform="rotate(-90 166.3 67.4)">GND</text>
<text x="247.7" y="85">GND</text>
<text x="312.7" y="89.9">GND</text>
<text x="118.5" y="101.9">GND</text>
<text x="269.6" y="110.1">GND</text>
<text x="170" y="128.7" transform="rotate(-90 170 128.7)">GND</text>
<text x="160.4" y="151.5">TX</text>
<text x="160.5" y="155">RX</text>
<text x="200.4" y="154.9">DAQHalt</text>
<text x="205.4" y="151.3">GND</text>
<text x="159.5" y="158.4">GND</text>
<text x="245.6" y="161.9">GND</text>
<text x="293.6" y="156.8">GND</text>
<text x="204.7" y="172.7">ISDA</text>
<text x="245.2" y="172.6">ISCL</text>
<text x="245.6" y="168.9">GND</text>
<text x="293.5" y="170.9">PSCL</text>
<text x="159.5" y="176.1">GND</text>
<text x="205.4" y="176">GND</text>
<text x="293.6" y="174.4">GND</text>
<text x="245.6" y="183.1">MR</text>
<text x="294.7" y="181.3">MR</text>
<text x="245.6" y="186.6">GND</text>
<text x="158.9" y="197.5">ISDA</text>
<text x="159.5" y="193.7">GND</text>
<text x="245.6" y="197.2">GND</text>
<text x="293.6" y="192.1">GND</text>
<text x="245.1" y="200.7">PSCL</text>
<text x="294" y="198.8">ISCL</text>
<text x="106.6" y="209.7">GND</text>
<text x="205.4" y="204.2">GND</text>
<text x="246.2" y="204.1">RX</text>
<text x="246.3" y="207.6">TX</text>
<text x="293.6" y="209.7">GND</text>
<text x="159.5" y="211.3">GND</text>
<text x="245.6" y="211.3">GND</text>
<text x="154.3" y="218.5">DAQHalt</text>
</g>
</svg>
